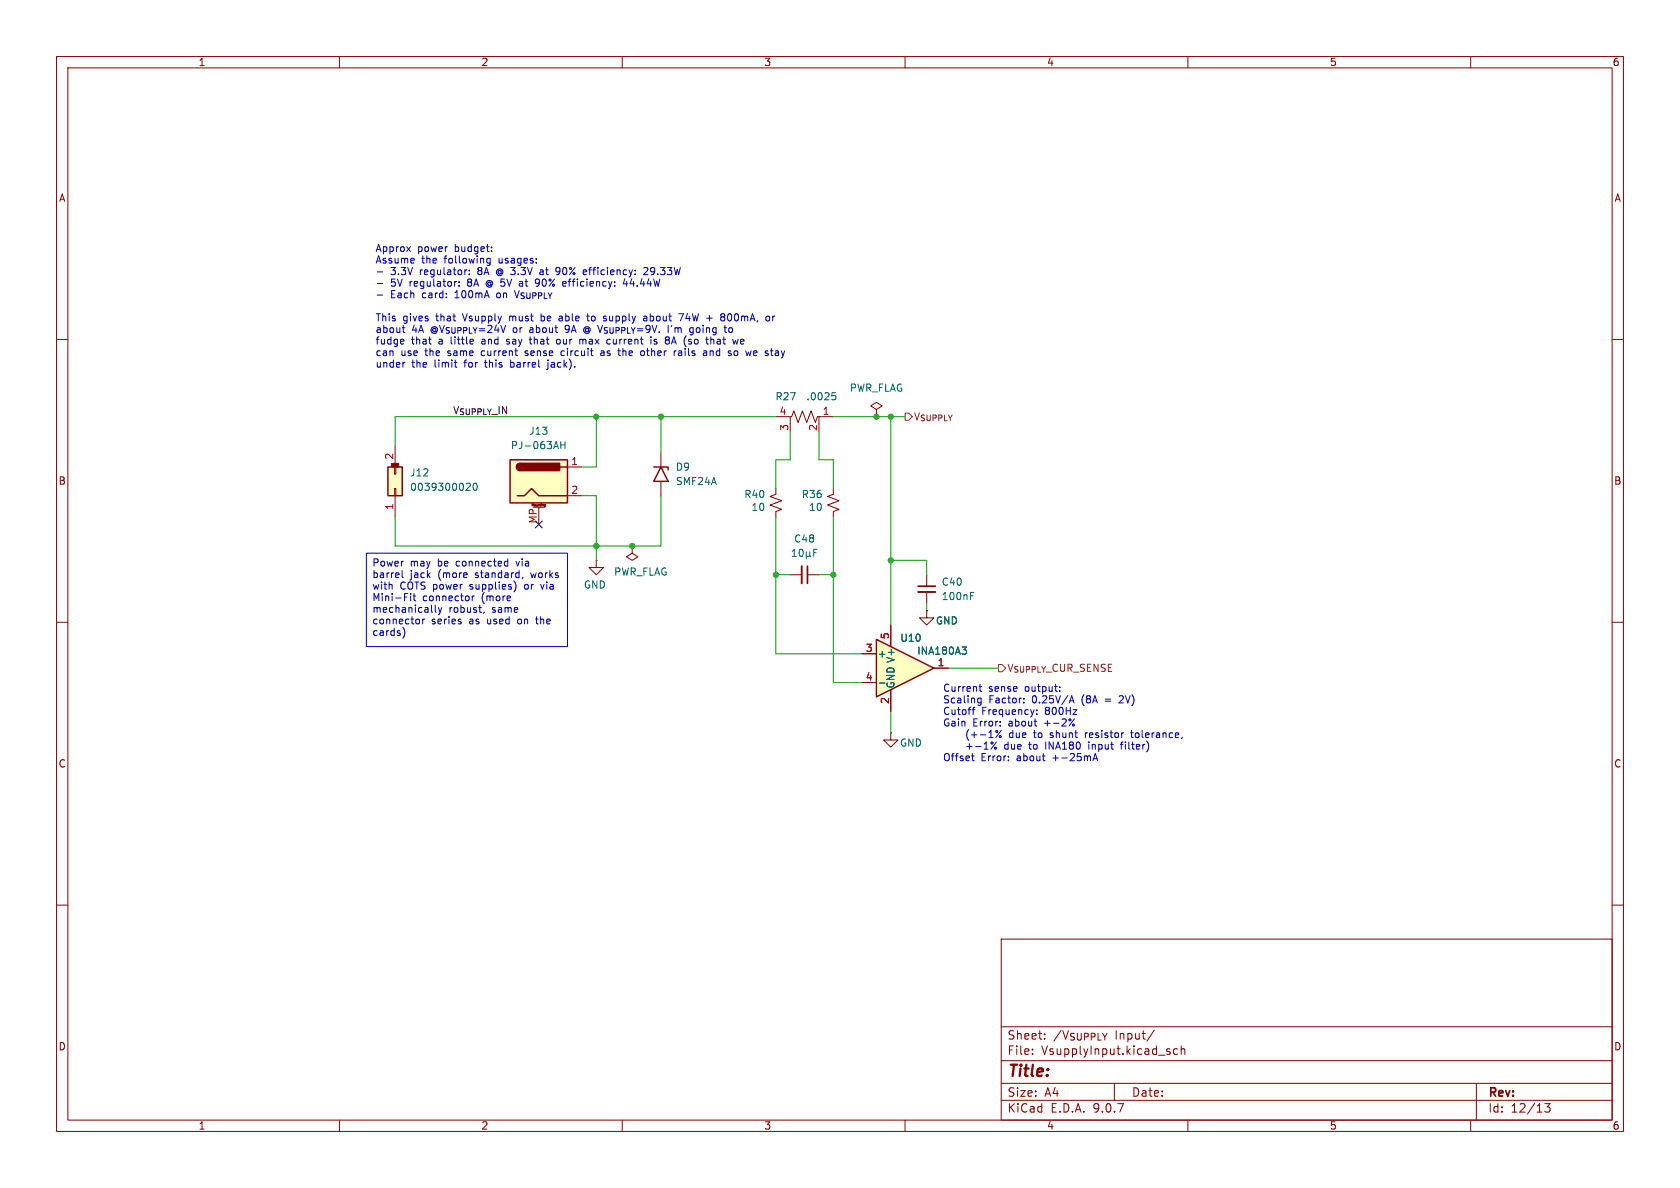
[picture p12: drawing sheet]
<svg xmlns="http://www.w3.org/2000/svg" width="297mm" height="210mm" viewBox="0 0 297 210" stroke-linecap="round" stroke-linejoin="round" font-family="sans-serif">
<g fill="none" stroke="#840000" stroke-width=".18">
<path d="M10 10h277v190h-277zM12 12h273v186h-273zM60 10v2M110 10v2M160 10v2M210 10v2M260 10v2M10 60h2M137.2 73.7h2.8l.3-1.1 .8 2.1 .8-2.1 .7 2.1 .8-2.1 .7 2.1 .4-1h2.8M139.7 73.7v1.2M144.8 73.7v1.2M285 60h2"/>
<path d="M137.2 86.4v1l-1.1 .4 2.1 .7-2.1 .8 2.1 .7-1 .4v1M10 110h2M139.7 101.6h2M142.7 101.6h2.1M163.8 108v1.2h1.3l-1.3 1.3-1.2-1.3h1.2M163.8 108h.1M163.8 101.6v2M163.8 104.6v2.1M285 110h2M10 160h2M177 166h108v32h-108zM285 160h2"/>
<path d="M60 198v2M110 198v2M160 198v2M177 194.5h108M177 191.5h108M177 187.5h108M177 181.5h108M182.5 186.3v.1M182.5 185.5v.1M184.7 183.6v.1M184.7 182.8v.1M197 191.5v3"/>
<path d="M204 182.1l-1.2 2M206.5 185.9l.3 .1 .1 .2-.2 .2h-.3M206.5 185.4l.3 .1M208.2 185.5l-.5-.1-.2 .3v.4l.1 .2h.6M208.8 185.5l.2-.1 .4 .1 .1 .9M208.8 184.9v1.5M210 198v2M260 198v2M261 191.5v6.5M273.1 195.1h.9l-.5 .6 .5 .1v.7l-.3 .1h-.4l-.2-.1"/>
</g>
<g fill="none" stroke="#006464" stroke-width=".18">
<path d="M147.1 69.4h.6M147.2 69.9h.3l.3 .2-.2 .5-.4 .1M140.1 98.4h.7M140.1 97.5l.3-.4v1.3M141.4 97.2l.2-.1a.68 .68 0 0 1 .4 .6 .68 .68 0 0 1-.4 .7l-.2-.2-.1-.3zM142.5 98.2l.2 .2h.3l.1-.2M142.5 97.5v1.3M143.1 98.2l.2 .2M143.1 97.5v.7M143.9 97.7h.4M144.5 97.1h-.6v1.3M171.6 105.3h.4"/>
<path d="M171.6 104.7h.6"/>
</g>
<path d="M142.7 100.1v3M162.3 103.6h3.1" fill="none" stroke="#840000" stroke-width=".3"/>
<path d="M141.7 100.1v3M162.3 104.6h3.1" fill="none" stroke="#840000" stroke-width=".33"/>
<path d="M154.9 113l10.2 5.1-10.2 5.1z" fill="#ffffc2"/>
<path d="M115.6 82.6h2.5v.5M116.8 82.6l1.3 2.5h-2.5zM154.9 113l10.2 5.1-10.2 5.1z" fill="none" stroke="#840000" stroke-width=".25"/>
<path d="M154.9 72.4l1.1-.6-1.1-.7-1 .7 1 .6v1.3M154.9 73.7h.1M116.8 80v2.6M116.8 85.1v2.5M147.3 86.4v1l-1 .4 2 .7-2 .8 2 .7-1 .4v1M152.4 115.6h2.5M157.5 110.5v3.8M165.1 118.1h2.5M152.4 120.7h2.5M157.5 121.9v3.8" fill="none" stroke="#840000" stroke-width=".18"/>
<path d="M170.1 114.4h.8l-.5 .5M170.6 114.9l.3 .2v.3l-.3 .2M155.5 120.7h.9" fill="none" stroke="#006464" stroke-width=".18"/>
<path d="M68.6 82.6h2.5v5h-2.5z" fill="#ffffc2"/>
<path d="M69.2 81.9h1.3v.7h-1.3z" fill="#840000" stroke="#840000" stroke-width=".18"/>
<path d="M68.6 82.6h2.5v5h-2.5z" fill="none" stroke="#840000" stroke-width=".25"/>
<path d="M69.8 78.7v3.9M69.7 86.4h.3v1.2h-.3zM69.7 82.6h.3v1.2h-.3zM69.8 87.6v3.8" fill="none" stroke="#840000" stroke-width=".18"/>
<path d="M82.6 85.4l.4 .1 .1 .3-.7 .9h.7M83.7 85.5l.2-.1a.68 .68 0 0 1 .5 .7 .68 .68 0 0 1-.5 .6l-.2-.1-.1-.4z" fill="none" stroke="#006464" stroke-width=".18"/>
<path d="M90.2 81.3h10.1v7.6h-10.1z" fill="#ffffc2"/>
<path d="M90.2 81.3h10.1v7.6h-10.1zM91.4 87.6h1.3l1.3-1.2 1.2 1.2h5.1M91.9 81.9a.64 .64 0 0 0-.6 .7 .64 .64 0 0 0 .6 .6M99.1 82.6h1.2" fill="none" stroke="#840000" stroke-width=".25"/>
<g fill="#840000" stroke="#840000" stroke-width=".25">
<path d="M91.5 82.1l.4-.2v1.3a.63 .63 0 0 1-.5-.4 .63 .63 0 0 1 .1-.7z"/>
<path d="M91.9 81.9h7v1.3h-7z"/>
</g>
<g fill="none" stroke="#840000" stroke-width=".18">
<path d="M94.2 89.7h2.1M95.2 89.7v3M96.4 89.2v.3l-.1 .1M96.4 89.2l-.1 .1v.1h.1M100.3 82.6h2.6M100.3 87.6h2.6M105.4 99.1v1.2h1.3l-1.3 1.3-1.3-1.3h1.3M105.4 99.1h.1M111.8 96.5v1.3l1 .6-1 .7-1.1-.7 1.1-.6M111.8 96.5h.1M152.4 115.6h2.5M157.5 110.5v3.8"/>
<path d="M163.8 108h.1M165.1 118.1h2.5M152.4 120.7h2.5M157.5 129.5v1.3h1.2l-1.2 1.3-1.3-1.3h1.3M157.5 129.5h.1M157.5 121.9v3.8"/>
</g>
<path d="M99.2 78v1.3M99.2 78.7h.7M99.9 78v1.3M170.1 114.4h.8l-.5 .5M170.6 114.9l.3 .2v.3l-.3 .2M155.5 120.7h.9" fill="none" stroke="#006464" stroke-width=".18"/>
<path d="M160 73h.7l.6 .7-.6 .6h-.7zM176.5 117.5h.7l.6 .6-.6 .6h-.7z" fill="none" stroke="#725600" stroke-width=".18"/>
<g fill="none" stroke="#009600" stroke-width=".18">
<path d="M105.4 73.7v8.9h-2.5M116.8 73.7v6.3M137.2 73.7h-67.4v5M139.7 76.2v5.1h-2.5v5.1M144.8 76.2v5.1h2.5v5.1M147.3 73.7h12.7M157.5 73.7v36.8M102.9 87.6h2.5v11.5M116.8 87.6v8.9h-47v-5.1M137.2 91.4v24.2h15.2M147.3 91.4v29.3h5.1M157.5 99.1h6.3v2.5"/>
<path d="M137.2 101.6h2.5M144.8 101.6h2.5M163.8 106.7v1.3M167.6 118.1h8.9M157.5 125.7v3.8"/>
</g>
<path d="M94.6 92.1l1.3 1.2M95.9 92.1l-1.3 1.2" fill="none" stroke="#000084" stroke-width=".18"/>
<g fill="none" stroke="#0000c2" stroke-width=".18">
<path d="M66.7 48.1h1M66.7 50.1h1M66.7 52.2h1M71.2 60l.2 .3-.6 .1M71.3 58.6l.3 .2M71.9 43.6l.7 .9M72.6 43.6l-.7 .9M80.5 49.8l-.1 .1M81.2 50.5v.1M81.2 49.8v.1M82.3 47.8h-.1M83 48.4v.2"/>
<path d="M83 47.8v.1M86 46.3l.3 .2 .4-.1M86.1 49.7a.58 .58 0 0 0 0 .9M86.2 45.7l-.2 .2M86.7 45.7v1l-.3 .2h-.3M86.9 44.3v.2M86.9 43.7v.1M87.9 47.7a.58 .58 0 0 0 0 .9M89.7 60l-.1 .2 .1 .2M90.9 51.4l.5 1.2M91.9 50.5l.4 .1M92.2 49.7l-.3 .1"/>
<path d="M92.3 50.1l-.4 .1M93.5 60h.5M93.7 59.5v1.1l.3 .2M94.7 50l.2 .1h.3M95.1 49.3l.1 .1M95.2 50.5l-.4 .1M95.7 55.5v1.2M95.7 56.7h.1M95.8 55.9h-.1M95.8 47.7l-.3 .1M95.9 48.1h-.3l-.2 .1 .1 .3 .4 .1M98.3 47.9l.2 .2 .4-.1"/>
<path d="M98.8 48.4l-.4 .2M98.9 47.3h-.4l-.2 .1M99.2 55.9h-.3M99.3 56.2h-.3l-.2 .2 .1 .3h.4M99.7 49.7l.3 .1 .1 .3-.6 .1M100 57.6l-.1 .4 .3 .3M100 50.5l-.3 .1M100 58.8h.3M103.2 60l-.2 .2M103.2 58.6l.6 .4M103.3 47.7l.3 .1 .1 .2-.6 .1M103.6 48.5l-.3 .1"/>
<path d="M103.7 55.9h.5M103.7 58l-.2 .3 .2 .4M103.8 57.7l-.6 .4M103.9 55.5v1l.3 .2M106.9 55.9h.3M106.9 56.3l.3 .1v.1l-.2 .2h-.2M107.8 60h.1M110.5 49.3l-.3 .9h.8M110.8 49.7v.9M113.8 55.9h.5l.1 .8M113.8 47.4l.5-.1 .2 .3-.8 1h.8M114.4 56.2h-.5l-.2 .2 .2 .3h.5"/>
<path d="M115.1 60v.8M115.8 60l-.2 .2 .1 .1 .4 .2 .1 .1-.2 .2h-.4M116 60h.1M119.1 59.5l-.4 1.3M120 55.5h.8l-.5 1.2M122.1 58.7h.4M122.1 58h.4M122.5 57.9v1.1l-.1 .1-.3 .1M128 57.9h.5M128.2 58.7l.3 .1M128.9 58l.2-.1 .3 .1 .1 .5-.1 .2-.3 .1-.2-.1zM129 55.5a.68 .68 0 0 0-.4 .6 .68 .68 0 0 0 .4 .6"/>
<path d="M136.6 55.9v.8M137 55.9l-.4 .2M71.4 60.8h-.2M71.6 64.1h-.2M80.3 64.1h.5M80.5 64.8l.3 .1M83.6 60l.1 .3-.6 .1M89.6 60.8h.1M90.3 63.6v1.3M90.3 64.8l.1 .1M90.4 64.1h-.1M92.8 62.8l.1 .1"/>
<path d="M92.9 62.1l-.1 .2 .2 .1M96.9 64.1v1.1l-.3 .1M98.9 60h-.3l-.2 .2v.5l.2 .1h.3M99.7 62l-.4 .1-.1 .2v.4l.5 .2M102.6 60h.3l.1 .2M103 60.2v.6M106.2 62.1h.5M106.8 62.3l-.4 .1-.2 .2 .2 .3 .4-.1M107.9 60.8h-.4M109.2 62h.5M109.6 62.9h.1M113.5 62l.3 .1 .1 .2v.4l-.4 .2"/>
<path d="M118.8 60.5h.6M119.6 62l-.3 .1M120.3 62l-.3 .1M120.4 62.4h-.3l-.2 .2 .1 .2 .4 .1M122.2 60.5v.3M124.9 62.1v.8M124.9 62.8l-.4 .1M124.9 62.3l-.4 .1M125.5 62v.9M125.6 62.1h-.1M126.1 60l.1 .8M130.3 62.1l-.3-.1-.2 .3v.4l.2 .2 .3-.1"/>
<path d="M130.9 60.4l.6-.1v-.3h-.4l-.2 .2 .1 .6h.5M133.2 62.7l.2 .2h.2M133.6 62h-.2l-.2 .2M133.8 62.3l-.6 .1M137.5 62l-.4 .1M137.5 62.4h-.3l-.2 .2 .1 .2 .4 .1M64.8 97.8h35.5v16.5h-35.5zM89.4 99.2l.4 .1M89.8 98.8v1.3M71.1 100.8v1.1l.2 .2M71.4 111.2a1.48 1.48 0 0 1-.2 1.6M72.6 105.4v.8"/>
<path d="M73.2 104.9v1.1l.3 .2M74.1 109.6l.1 .4-.2 .2M74.7 109.4v.9M74.8 109.6l-.1 .1M77 107v1.1l.1 .1M77.5 107.4l.3 .8M77.8 108.2l-.3 .5M78.1 107.4l-.3 .8M81.5 109.9v.3M83.5 105.4v.8M83.5 105.5v.1M85.6 108.2l-.1 .2"/>
<path d="M89.8 100l-.4 .1M91.2 103.2v.9l-.3 .5M92.4 102l-.1 .3M94.7 109.4h.5M94.9 109v1.2M95.6 103.3l.3 .9M171.7 133.6h.5M171.9 134.3l.3 .2M172 125.2v1.1M172.9 124.1l.2 .2 .3-.1M173.1 121.4h.5M173.3 120.9v1.1l.3 .2"/>
<path d="M173.4 123.4v1l-.2 .3-.3-.1M173.4 123.5l-.3-.1-.2 .1M176 132.1l.2 .2-.2 .1M176.2 131.2l-1 1.2M176.8 128.2v.1M176.8 127.6v.1M177 129.1l-1 1.3M177.7 131.6l-.1 .2 .1 .6M178.3 134.4v.1M178.3 133.7v.1M178.6 129.6l-.1 .2 .1 .5M181 124.1v.2"/>
<path d="M181 123.5v.1M181.8 131.6h.5M182 131.2v1.1l.3 .1M182.7 129.5h.5M182.9 129.1v1.1l.3 .2M183.3 126.2v.1M183.3 125.5v.1M185.7 129.6h.4M185.7 129.9l.5 .2M186.2 130.2l-.2 .2-.3-.1M187.3 122.1v.1M187.3 121.4v.1"/>
<path d="M189 124.3l.5-1.3 .4 1.3M189.2 123.9h.6M189.9 127.1l-.9 1.2M191.9 129.5v.9M192.2 129.5l-.3 .3M192.5 131.2v.1M192.5 131.6v.8M192.7 129.6v.7M193.1 131.6v.8M193.2 129.8l-.6 .2M193.2 134.5l.4-1.3 .5 1.3M193.3 131.6l-.2 .1"/>
<path d="M193.3 134.1h.6M198.1 131.6h.4M198.1 123l-.2 .1M198.3 131.2l-.1 1.2M198.5 123.5l-.7 .8h.8M199 131.6v.8M199.9 129.5h.4M200 129.1v1.1l.3 .2M201 129.5l-.3 .3v.3l.3 .3"/>
<circle cx="176.8" cy="130.2" r=".18"/>
<circle cx="189.8" cy="128.2" r=".18"/>
</g>
<g fill="#009600" stroke="#009600" stroke-width=".18">
<circle cx="147.3" cy="101.6" r=".46"/>
<circle cx="157.5" cy="99.1" r=".46"/>
<circle cx="157.5" cy="73.7" r=".46"/>
<circle cx="137.2" cy="101.6" r=".46"/>
<circle cx="154.9" cy="73.7" r=".46"/>
<circle cx="105.4" cy="73.7" r=".46"/>
<circle cx="116.8" cy="73.7" r=".46"/>
<circle cx="111.8" cy="96.5" r=".46"/>
<circle cx="105.4" cy="96.5" r=".46"/>
</g>
<text font-size="2.8" fill="#840000" x="178" y="190.9">Title:</text>
<g font-size="2.1" fill="#840000">
<text x="178" y="184">Sheet:</text>
<text x="186.2" y="184">/V_{SUPPLY}</text>
<text x="197.2" y="184">Input/</text>
<text x="178" y="186.7">File:</text>
<text x="184.1" y="186.7">VsupplyInput.kicad_sch</text>
<text x="178" y="196.9">KiCad</text>
<text x="178" y="194.1">Size:</text>
<text x="184.7" y="194.1">A4</text>
<text x="185.7" y="196.9">E.D.A.</text>
<text x="193.3" y="196.9">9.0.7</text>
<text x="200" y="194.1">Date:</text>
<text x="263" y="194.3">Rev:</text>
<text x="263" y="196.9">Id:</text>
<text x="267.1" y="196.9">12/13</text>
</g>
<g font-size="1.8" fill="#840000">
<text x="35" y="11.9">1</text>
<text x="85" y="11.9">2</text>
<text x="135" y="11.9">3</text>
<text x="185" y="11.9">4</text>
<text x="235" y="11.9">5</text>
<text x="285" y="11.9">6</text>
<text x="10.3" y="35.9">A</text>
<text x="285.3" y="35.9">A</text>
<text x="10.3" y="85.9">B</text>
<text x="285.3" y="85.9">B</text>
<text x="10.3" y="135.9">C</text>
<text x="285.3" y="135.9">C</text>
<text x="10.3" y="185.9">D</text>
<text x="285.3" y="185.9">D</text>
<text x="35" y="199.9">1</text>
<text x="85" y="199.9">2</text>
<text x="135" y="199.9">3</text>
<text x="185" y="199.9">4</text>
<text x="235" y="199.9">5</text>
<text x="285" y="199.9">6</text>
</g>
<g font-size="1.8" fill="#0000c2">
<text x="66.3" y="44.7">Approx</text>
<text x="66.3" y="46.8">Assume</text>
<text x="73.8" y="44.7">power</text>
<text x="74.5" y="46.8">the</text>
<text x="78.7" y="46.8">following</text>
<text x="80.5" y="44.7">budget:</text>
<text x="88.4" y="46.8">usages:</text>
<text x="69" y="48.8">3.3V</text>
<text x="69" y="50.9">5V</text>
<text x="69" y="52.9">Each</text>
<text x="72.5" y="50.9">regulator:</text>
<text x="74.3" y="48.8">regulator:</text>
<text x="74.7" y="52.9">card:</text>
<text x="80.7" y="52.9">100mA</text>
<text x="82.9" y="50.9">8A</text>
<text x="84.7" y="48.8">8A</text>
<text x="86.4" y="50.9">@ 5V</text>
<text x="88.2" y="48.8">@ 3.3V</text>
<text x="88.3" y="52.9">on</text>
<text x="91.7" y="52.9">V_{SUPPLY}</text>
<text x="92.7" y="50.9">at</text>
<text x="95.7" y="50.9">90%</text>
<text x="96.3" y="48.8">at</text>
<text x="99.3" y="48.8">90%</text>
<text x="100.8" y="50.9">efficiency:</text>
<text x="104.4" y="48.8">efficiency:</text>
<text x="111.7" y="50.9">44.44W</text>
<text x="115.3" y="48.8">29.33W</text>
<text x="66.3" y="57">This</text>
<text x="66.3" y="59.1">about</text>
<text x="71.2" y="57">gives</text>
<text x="72.8" y="59.1">4A</text>
<text x="76.3" y="59.1">@V_{SUPPLY}=24V</text>
<text x="77.2" y="57">that</text>
<text x="82.1" y="57">Vsupply</text>
<text x="90.5" y="57">must</text>
<text x="91" y="59.1">or</text>
<text x="94.1" y="59.1">about</text>
<text x="96.3" y="57">be</text>
<text x="99.7" y="57">able</text>
<text x="100.6" y="59.1">9A</text>
<text x="104.1" y="59.1">@ V_{SUPPLY}=9V.</text>
<text x="104.9" y="57">to</text>
<text x="108" y="57">supply</text>
<text x="115.2" y="57">about</text>
<text x="119.3" y="59.1">I'm</text>
<text x="121.7" y="57">74W</text>
<text x="123.4" y="59.1">going</text>
<text x="126.8" y="57">+</text>
<text x="129.5" y="57">800mA,</text>
<text x="66.3" y="61.1">fudge</text>
<text x="66.3" y="63.1">can</text>
<text x="66.3" y="65.2">under</text>
<text x="70.9" y="63.1">use</text>
<text x="72.7" y="61.1">that</text>
<text x="72.8" y="65.2">the</text>
<text x="75.3" y="63.1">the</text>
<text x="76.9" y="65.2">limit</text>
<text x="77.6" y="61.1">a</text>
<text x="79.4" y="63.1">same</text>
<text x="80" y="61.1">little</text>
<text x="82.4" y="65.2">for</text>
<text x="85.6" y="63.1">current</text>
<text x="85.6" y="61.1">and</text>
<text x="86.2" y="65.2">this</text>
<text x="90.2" y="61.1">say</text>
<text x="90.9" y="65.2">barrel</text>
<text x="93.5" y="63.1">sense</text>
<text x="94.5" y="61.1">that</text>
<text x="97.7" y="65.2">jack).</text>
<text x="99.5" y="61.1">our</text>
<text x="100" y="63.1">circuit</text>
<text x="103.7" y="61.1">max</text>
<text x="107.3" y="63.1">as</text>
<text x="108.8" y="61.1">current</text>
<text x="110.6" y="63.1">the</text>
<text x="114.7" y="63.1">other</text>
<text x="116.7" y="61.1">is</text>
<text x="119.5" y="61.1">8A</text>
<text x="120.8" y="63.1">rails</text>
<text x="123" y="61.1">(so</text>
<text x="126.2" y="63.1">and</text>
<text x="127.2" y="61.1">that</text>
<text x="130.8" y="63.1">so</text>
<text x="134.2" y="63.1">we</text>
<text x="137.8" y="63.1">stay</text>
<text x="65.7" y="100.5">Power</text>
<text x="72.5" y="100.5">may</text>
<text x="77.5" y="100.5">be</text>
<text x="80.9" y="100.5">connected</text>
<text x="91.8" y="100.5">via</text>
<text x="65.7" y="102.5">barrel</text>
<text x="65.7" y="104.6">with</text>
<text x="65.7" y="106.6">Mini-Fit</text>
<text x="70.7" y="104.6">COTS power</text>
<text x="72.5" y="102.5">jack</text>
<text x="74.7" y="106.6">connector</text>
<text x="77.6" y="102.5">(more</text>
<text x="83.3" y="104.6">supplies)</text>
<text x="84.3" y="102.5">standard,</text>
<text x="85.2" y="106.6">(more</text>
<text x="93.2" y="104.6">or</text>
<text x="94.4" y="102.5">works</text>
<text x="96.3" y="104.6">via</text>
<text x="65.7" y="108.6">mechanically</text>
<text x="65.7" y="110.7">connector</text>
<text x="65.7" y="112.7">cards)</text>
<text x="76.3" y="110.7">series</text>
<text x="79.4" y="108.6">robust,</text>
<text x="83.1" y="110.7">as</text>
<text x="86.4" y="110.7">used</text>
<text x="87.1" y="108.6">same</text>
<text x="92" y="110.7">on</text>
<text x="95.5" y="110.7">the</text>
<text x="166.6" y="122.5">Current</text>
<text x="166.6" y="124.5">Scaling</text>
<text x="174.7" y="122.5">sense</text>
<text x="174.8" y="124.5">Factor:</text>
<text x="181.3" y="122.5">output:</text>
<text x="182.6" y="124.5">0.25V/A</text>
<text x="191.5" y="124.5">(8A</text>
<text x="195.8" y="124.5">=</text>
<text x="198.5" y="124.5">2V)</text>
<text x="166.6" y="126.6">Cutoff</text>
<text x="166.6" y="128.6">Gain</text>
<text x="171.3" y="130.7">(+-1%</text>
<text x="172" y="128.6">Error:</text>
<text x="173.5" y="126.6">Frequency:</text>
<text x="178.4" y="128.6">about</text>
<text x="179.1" y="130.7">due</text>
<text x="183.7" y="130.7">to</text>
<text x="184.9" y="126.6">800Hz</text>
<text x="184.9" y="128.6">+-2%</text>
<text x="186.7" y="130.7">shunt</text>
<text x="193.1" y="130.7">resistor</text>
<text x="201.5" y="130.7">tolerance,</text>
<text x="166.6" y="134.8">Offset</text>
<text x="171.3" y="132.7">+-1%</text>
<text x="173.4" y="134.8">Error:</text>
<text x="178.3" y="132.7">due</text>
<text x="179.9" y="134.8">about</text>
<text x="182.8" y="132.7">to</text>
<text x="185.9" y="132.7">INA180</text>
<text x="186.3" y="134.8">+-25mA</text>
<text x="193.7" y="132.7">input</text>
<text x="199.7" y="132.7">filter)</text>
</g>
<g font-size="1.8" fill="#006464">
<text x="137" y="71">R27</text>
<text x="142.5" y="71">.0025</text>
<text x="150.1" y="69.4">PWR_FLAG</text>
<text x="93.5" y="77.1">J13</text>
<text x="90.2" y="79.6">PJ-063AH</text>
<text x="119.4" y="83.4">D9</text>
<text x="72.4" y="84.4">J12</text>
<text x="72.4" y="87">0039300020</text>
<text x="119.4" y="86">SMF24A</text>
<text x="131.5" y="88.2">R40</text>
<text x="141.6" y="88.2">R36</text>
<text x="132.8" y="90.5">10</text>
<text x="142.9" y="90.5">10</text>
<text x="108.5" y="102">PWR_FLAG</text>
<text x="140.3" y="96.1">C48</text>
<text x="103.1" y="104.2">GND</text>
<text x="166.4" y="106.3">100nF</text>
<text x="166.4" y="103.7">C40</text>
<text x="159.1" y="113.6">U10</text>
<text x="165.3" y="110.6">GND</text>
<text x="155.1" y="116.4">+</text>
<text x="162" y="115.9">INA180A3</text>
<text x="158.3" y="121.8" transform="rotate(-90 158.3 121.8)">GND V+</text>
<text x="159" y="132.2">GND</text>
</g>
<text font-size="1.8" fill="#0f0f0f" x="80" y="73.3">V_{SUPPLY}_IN</text>
<g font-size="1.8" fill="#a90000">
<text x="137.7" y="73.4">4</text>
<text x="139.4" y="76.3" transform="rotate(-90 139.4 76.3)">3</text>
<text x="144.5" y="76.3" transform="rotate(-90 144.5 76.3)">2</text>
<text x="145.3" y="73.4">1</text>
<text x="69.6" y="81.4" transform="rotate(-90 69.6 81.4)">2</text>
<text x="100.9" y="82.3">1</text>
<text x="100.9" y="87.4">2</text>
<text x="69.6" y="90.2" transform="rotate(-90 69.6 90.2)">1</text>
<text x="95" y="92.6" transform="rotate(-90 95 92.6)">MP</text>
<text x="157.2" y="113.1" transform="rotate(-90 157.2 113.1)">5</text>
<text x="153" y="115.3">3</text>
<text x="165.7" y="117.9">1</text>
<text x="153" y="120.4">4</text>
<text x="157.2" y="124.5" transform="rotate(-90 157.2 124.5)">2</text>
</g>
<g font-size="1.8" fill="#725600">
<text x="161.5" y="74.5">V_{SUPPLY}</text>
<text x="178" y="119">V_{SUPPLY}_CUR_SENSE</text>
</g>
<text font-size=".5" fill="#840000" x="93.9" y="89.6">Mounting</text>
</svg>
